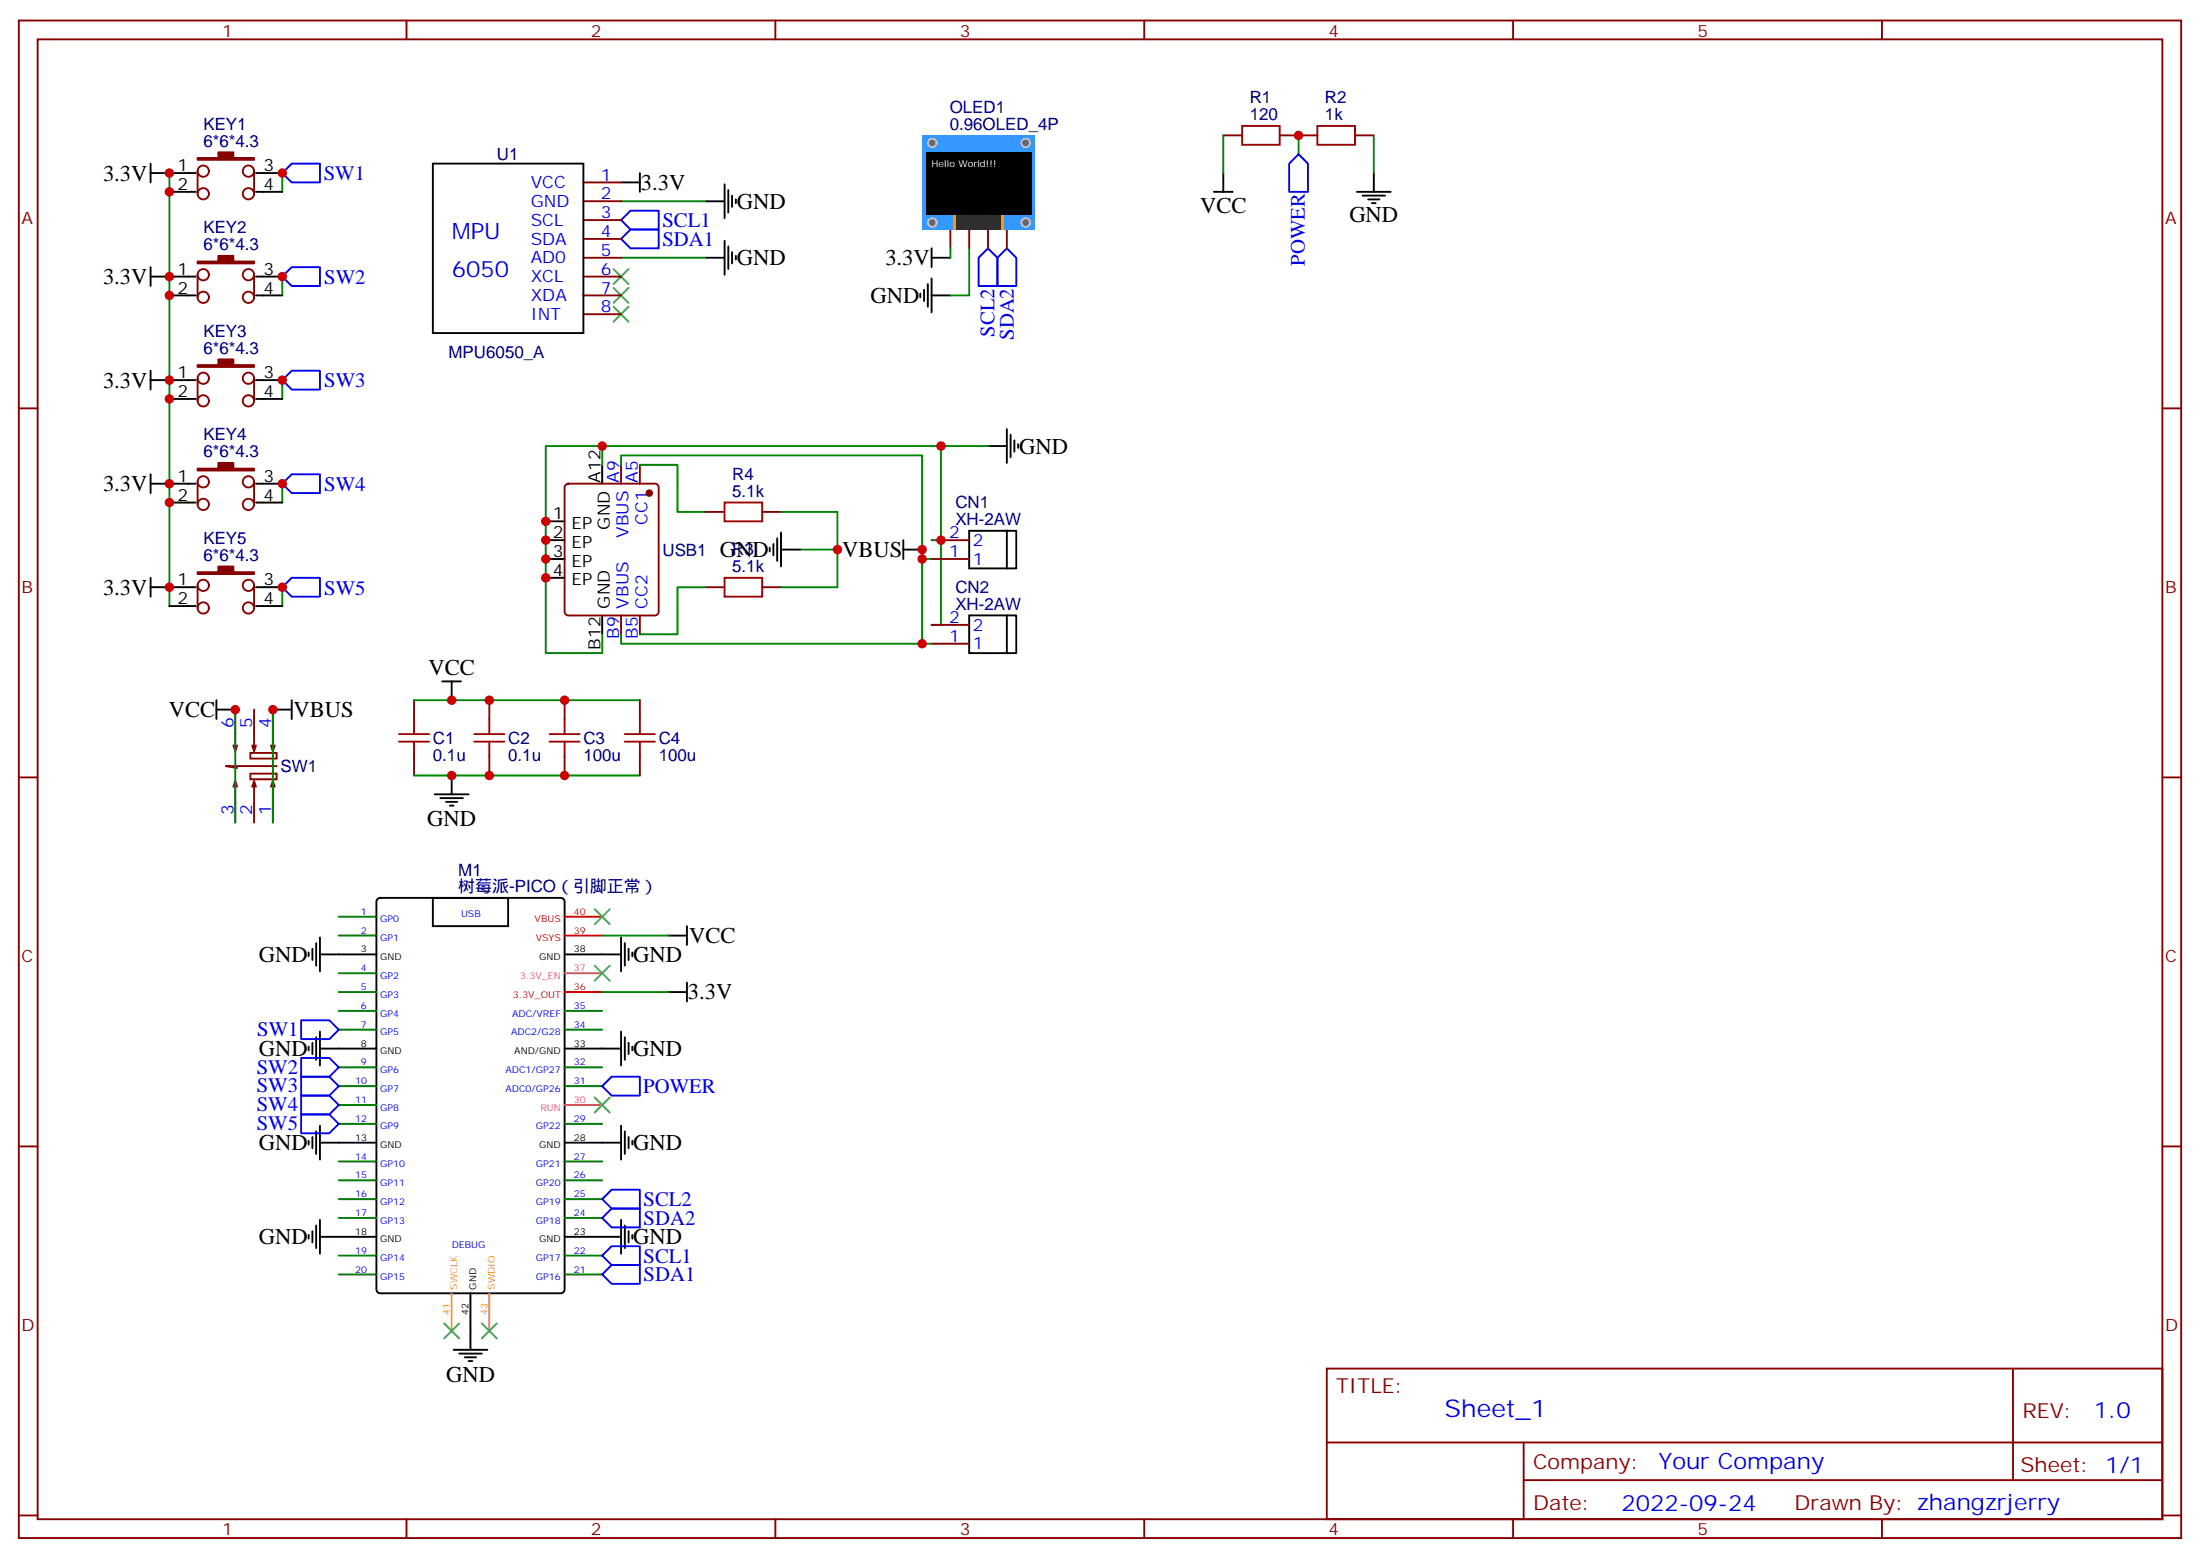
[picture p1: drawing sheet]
<svg xmlns="http://www.w3.org/2000/svg" width="412mm" height="292mm" viewBox="0 0 412 292" stroke-linecap="round" stroke-linejoin="round" font-family="sans-serif">
<g fill="none" stroke="#870000" stroke-width=".35">
<path d="M3.5 3.8h405.4v284.4h-405.4zM7.1 7.4h398.2v277.3h-398.2zM76.2 3.8v3.6M145.3 3.8v3.6M214.5 3.8v3.6M283.6 3.8v3.6M352.8 3.8v3.6M178.2 43v3.5M181.7 43v3.5M185.2 43v3.5M188.7 43v3.5M3.5 76.5h3.6"/>
<path d="M405.3 76.5h3.6M3.5 145.7h3.6M405.3 145.7h3.6M3.5 214.8h3.6M405.3 214.8h3.6M248.7 256.4h156.6v28.3h-156.6zM377.3 256.5v20.8M248.7 270.3h156.5M285.6 277.3h119.6M285.6 270.3v14.1M3.5 284h3.6M76.2 284.7v3.5"/>
<path d="M145.3 284.7v3.5M214.5 284.7v3.5M283.6 284.7v3.5M352.8 284.7v3.5M405.3 284h3.6"/>
</g>
<g fill="none" stroke="#000" stroke-width=".35">
<path d="M28.2 32.4h3.5M28.2 30.7v3.5M116.4 34.2h3.5M119.9 32.4v3.5M132.3 37.7h3.5M135.8 34.5v6.4M136.5 35.6v4.2M137.2 36.7v2.1M137.9 37.4v.7M28.2 50.1v3.5M28.2 51.8h3.5M132.3 48.3h3.5"/>
<path d="M135.8 45.1v6.4M136.5 46.2v4.2M137.2 47.2v2.2M137.9 47.9v.7M28.2 69.5v3.5M28.2 71.2h3.5M28.2 88.9v3.5M28.2 90.6h3.5M28.2 108.3v3.5M28.2 110h3.5M57.9 178.5v.7M58.6 177.8v2.1"/>
<path d="M59.3 176.7v4.2M60 178.8h10.6M60 175.6v6.4M70.8 168.4l.5-.2h33.8a.71 .71 0 0 1 .7 .7v72.7a.76 .76 0 0 1-.7 .7h-33.8a.76 .76 0 0 1-.7-.7v-72.7zM81.1 168.2h14.1v5.3h-14.1zM105.8 178.8h10.6M116.4 175.6v6.4M117.1 176.7v4.2M117.8 177.8v2.1M118.5 178.5v.7M125.2 175.3h3.6M128.8 173.5v3.6"/>
<path d="M57.9 196.1v.7M58.6 195.4v2.1M59.3 194.3v4.3M60 196.5h10.6M60 193.3v6.3M105.8 196.5h10.6M116.4 193.3v6.3M117.1 194.3v4.3M117.8 195.4v2.1M118.5 196.1v.7M125.2 185.9h3.6M128.8 184.1v3.5"/>
<path d="M57.9 213.7v.8M58.6 213v2.2M59.3 212v4.2M60 214.1h10.6M60 210.9v6.4M105.8 214.1h10.6M116.4 210.9v6.4M117.1 212v4.2M117.8 213v2.2M118.5 213.7v.8M57.9 231.4v.7M58.6 230.7v2.1"/>
<path d="M59.3 229.6v4.3M60 231.7h10.6M60 228.6v6.3M105.8 231.7h10.6M116.4 228.6v6.3M117.1 229.6v4.3M117.8 230.7v2.1M118.5 231.4v.7M85 252.9h6.4M86.1 253.6h4.2M87.1 254.3h2.2M87.8 255h.7"/>
<path d="M88.2 242.3v10.6"/>
</g>
<g fill="none" stroke="#060" stroke-width=".35">
<path d="M63.5 171.8h7.1M63.5 175.3h7.1M63.5 182.4h7.1M63.5 185.9h7.1M63.5 189.4h7.1M63.5 192.9h7.1M63.5 200h7.1M105.8 189.4h7.1M105.8 192.9h7.1M105.8 200h7.1M63.5 203.5h7.1M63.5 207h7.1"/>
<path d="M63.5 210.6h7.1M63.5 217.6h7.1M105.8 203.5h7.1M105.8 210.6h7.1M105.8 217.6h7.1M63.5 221.2h7.1M63.5 224.7h7.1M63.5 228.2h7.1M63.5 235.3h7.1M63.5 238.8h7.1M105.8 221.2h7.1M105.8 224.7h7.1"/>
<path d="M105.8 228.2h7.1M105.8 235.3h7.1M105.8 238.8h7.1"/>
</g>
<path d="M105.8 182.4h7.1M105.8 207h7.1" fill="none" stroke="#f36" stroke-width=".35"/>
<path d="M105.8 175.3h7.1M105.8 171.8h7.1M105.8 185.9h7.1" fill="none" stroke="#f00" stroke-width=".35"/>
<path d="M84.7 242.3v7.1M91.7 242.3v7.1" fill="none" stroke="#f90" stroke-width=".35"/>
<path d="M31.7 32.4v81.2M52.9 32.4v3.5M116.4 37.7h15.9M52.9 51.8v3.6M116.4 48.3h15.9M52.9 71.2v3.6M52.9 90.6v3.6M52.9 110v3.6M112.9 175.3h12.3M112.9 185.9h12.3" fill="none" stroke="#008700" stroke-width=".35"/>
<path d="M115 53.9l2.8 2.9M115 50.4l2.8 2.8M115 57.5l2.8 2.8M117.8 53.9l-2.8 2.9M117.8 50.4l-2.8 2.8M117.8 57.5l-2.8 2.8M111.5 170.4l2.8 2.8M114.3 170.4l-2.8 2.8M111.5 180.9l2.8 2.9M114.3 180.9l-2.8 2.9" fill="none" stroke="#3c3" stroke-width=".35"/>
<g fill="none" stroke="#00f" stroke-width=".35">
<path d="M52.9 32.4l1.8-1.7h5.3v3.5h-5.3zM54.7 50.1h5.3v3.5h-5.3l-1.8-1.8zM116.4 41.2l1.8-1.7h5.3v3.5h-5.3zM116.4 44.8l1.8-1.8h5.3v3.5h-5.3zM185.2 46.5l1.8 1.8v5.3h-3.6v-5.3zM188.7 46.5l1.8 1.8v5.3h-3.5v-5.3zM52.9 71.2l1.8-1.7h5.3v3.5h-5.3zM52.9 90.6l1.8-1.7h5.3v3.5h-5.3zM52.9 110l1.8-1.7h5.3v3.5h-5.3zM112.9 235.3l1.8-1.8h5.2v3.5h-5.2zM112.9 238.8l1.8-1.8h5.2v3.6h-5.2zM112.9 224.7l1.8-1.8h5.2v3.5h-5.2z"/>
<path d="M112.9 228.2l1.8-1.8h5.2v3.6h-5.2z"/>
</g>
<path d="M172.9 25.4h21.1v17.6h-21.1z" fill="#39f"/>
<g fill="#666" stroke="#ccc" stroke-width=".35">
<circle cx="174.8" cy="41.7" r=".81"/>
<circle cx="192.3" cy="41.7" r=".81"/>
<circle cx="174.8" cy="26.8" r=".81"/>
<circle cx="192.3" cy="26.8" r=".81"/>
</g>
<path d="M178.7 40.2h9.5v2.8h-9.5z" fill="#fff"/>
<g fill="#fc0">
<path d="M178.8 40.2h.4v2.8h-.4z"/>
<path d="M187.7 40.2h.4v2.8h-.4z"/>
</g>
<path d="M179.3 40.2h8.3v2.8h-8.3z" fill="#333"/>
<path d="M173.6 28.5h19.7v11.7h-19.7z" fill="#000"/>
<g fill="none" stroke="#000" stroke-width=".35">
<path d="M31.7 32.4h5M31.7 35.9h5M48 32.4h4.9M48 35.9h4.9M81.1 30.7h28.3v31.7h-28.3zM227.5 35.9h3.6M229.3 32.4v3.5M254.4 35.9h6.3M255.4 36.7h4.2M256.5 37.4h2.1M257.2 38.1h.7M257.5 32.4v3.5"/>
<path d="M31.7 55.4h5M31.7 51.8h5M48 55.4h4.9M48 51.8h4.9M172.5 55v.7M173.2 54.3v2.1M173.9 53.2v4.3M174.6 55.4h3.6M174.6 46.5v3.6M174.6 52.2v6.3M174.6 48.3h3.6M31.7 71.2h5"/>
<path d="M31.7 74.8h5M48 71.2h4.9M48 74.8h4.9M31.7 90.6h5M31.7 94.2h5M48 90.6h4.9M48 94.2h4.9M102.3 97.7h3.5M112.9 87.1v3.5M146.4 99.8v6.4M181.7 99.4h7v7.1h-7zM185.2 83.6h3.5"/>
<path d="M188.7 99.4h1.8v7.1h-1.8M188.7 80.4v6.3M189.4 81.5v4.2M190.1 82.5v2.1M190.9 83.2v.7M31.7 110h5M31.7 113.6h5M48 110h4.9M48 113.6h4.9M102.3 108.3h3.5M102.3 104.7h3.5M102.3 101.2h3.5"/>
<path d="M112.9 115.3v3.6M144.3 102.6v.7M145 101.9v2.1M145.7 100.9v4.2M146.4 103h3.5M169.3 103h3.6M169.3 101.2v3.5M181.7 115.3h7v7.1h-7zM188.7 115.3h1.8v7.1h-1.8M40.6 133h3.5M40.6 131.2v3.5M51.2 133h3.5"/>
<path d="M54.7 131.2v3.5M82.9 127.7h3.5M84.7 127.7v3.5M81.5 148.8h6.3M82.5 149.5h4.3M83.6 150.2h2.1M84.3 151h.7M84.7 145.3v3.5"/>
</g>
<g fill="none" stroke="#008700" stroke-width=".35">
<path d="M229.3 25.4v7M243.4 25.4v3.5M257.5 25.4v7M178.2 46.5v1.8M181.7 46.5v8.9h-3.5M112.9 87.1v-3.5h-10.6v38.8h10.6v-3.5M112.9 83.6h72.3M116.4 87.1v-1.8h56.5v35.3h-56.5v-1.7M119.9 87.1h7.1v8.8h5.3M146.4 95.9h10.6v14.1h-10.6M176.4 83.6v33.5h-1.8M132.3 110h-5.3v8.9h-7.1"/>
<path d="M149.9 103h7.1M172.9 104.7h1.7M174.6 101.2h1.8M44.1 133v21.1M51.2 133v21.1M77.6 131.2h42.3M172.9 120.6h1.7M77.6 145.3h42.3"/>
</g>
<g fill="none" stroke="#870000" stroke-width=".35">
<path d="M37 32.1v4.2M47.6 32.1v4.2M109.4 37.7h7M109.4 34.2h7M229.3 25.4h3.5M239.9 25.4h7M254 25.4h3.5M37 51.5v4.2M47.6 51.5v4.2M109.4 58.9h7M109.4 55.4h7M109.4 51.8h7"/>
<path d="M109.4 48.3h7M109.4 44.8h7M109.4 41.2h7M37 70.9v4.2M47.6 70.9v4.2M37 90.3v4.2M47.6 90.3v4.2M106.1 90.8l.4-.2h16.3a.71 .71 0 0 1 .7 .7v23.3a.76 .76 0 0 1-.7 .7h-16.3a.76 .76 0 0 1-.7-.7v-23.3zM116.4 87.1v3.5M119.9 87.1v3.5M132.3 95.9h3.5M142.9 95.9h3.5"/>
<path d="M37 109.7v4.2M47.6 109.7v4.2M116.4 115.3v3.6M119.9 115.3v3.6M132.3 110h3.5M142.9 110h3.5M174.6 104.7h7.1M174.6 101.2h7.1M174.6 117.1h7.1M44.1 133v7.7l-.4-1M44.4 139.7l-.3 1M47.6 133v7.7l-.3-1"/>
<path d="M48 139.7l-.4 1M51.2 133v7.7l-.4-1M51.5 139.7l-.3 1M77.6 131.2v3.5M91.7 131.2v3.5M105.8 131.2v3.5M119.9 131.2v3.5M174.6 120.6h7.1M43.7 147.4l.4-1v7.7M44.1 146.4l.3 1M46.9 141.1h5v1h-5zM46.9 145h5v1h-5z"/>
<path d="M47.3 147.4l.3-1v7.7M47.6 146.4l.4 1M50.8 147.4l.4-1v7.7M51.2 146.4l.3 1M51.9 143.5h-9.6l2.1 .4M77.6 141.8v3.5M91.7 141.8v3.5M105.8 141.8v3.5M119.9 141.8v3.5"/>
<circle cx="38.1" cy="32.1" r="1.06"/>
<circle cx="38.1" cy="36.3" r="1.06"/>
<circle cx="46.6" cy="36.3" r="1.06"/>
<circle cx="46.6" cy="32.1" r="1.06"/>
<circle cx="38.1" cy="51.5" r="1.06"/>
<circle cx="38.1" cy="55.7" r="1.06"/>
<circle cx="46.6" cy="55.7" r="1.06"/>
<circle cx="46.6" cy="51.5" r="1.06"/>
<circle cx="38.1" cy="75.1" r="1.06"/>
<circle cx="38.1" cy="70.9" r="1.06"/>
<circle cx="46.6" cy="70.9" r="1.06"/>
<circle cx="46.6" cy="75.1" r="1.06"/>
<circle cx="38.1" cy="90.3" r="1.06"/>
<circle cx="38.1" cy="94.5" r="1.06"/>
<circle cx="46.6" cy="90.3" r="1.06"/>
<circle cx="46.6" cy="94.5" r="1.06"/>
<circle cx="38.1" cy="109.7" r="1.06"/>
<circle cx="38.1" cy="113.9" r="1.06"/>
<circle cx="46.6" cy="109.7" r="1.06"/>
<circle cx="46.6" cy="113.9" r="1.06"/>
</g>
<g fill="#870000" stroke="#870000" stroke-width=".35">
<path d="M37 29.6h3.9v-1.1h2.8v1.1h3.9v.4h-10.6z"/>
<path d="M37 49h3.9v-1.1h2.8v1.1h3.9v.4h-10.6z"/>
<path d="M37 68.4h3.9v-1.1h2.8v1.1h3.9v.4h-10.6z"/>
<path d="M37 87.8h3.9v-1.1h2.8v1.1h3.9v.4h-10.6z"/>
<path d="M37 107.2h3.9v-1h2.8v1h3.9v.4h-10.6z"/>
<circle cx="121.7" cy="92.4" r=".53"/>
</g>
<path d="M111.5 205.6l2.8 2.9M114.3 205.6l-2.8 2.9M83.3 248l2.8 2.8M86.1 248l-2.8 2.8M90.3 248l2.8 2.8M93.1 248l-2.8 2.8" fill="none" stroke="#3c3" stroke-width=".35"/>
<g fill="none" stroke="#a10000" stroke-width=".35">
<path d="M232.8 23.6h7.1v3.5h-7.1zM246.9 23.6h7.1v3.5h-7.1zM135.8 94.2h7.1v3.5h-7.1zM135.8 108.3h7.1v3.5h-7.1zM74.8 137.5h5.6M74.8 139h5.6M77.6 134.7v2.8M77.6 139v2.8M88.9 137.5h5.6M88.9 139h5.6M91.7 134.7v2.8M91.7 139v2.8"/>
<path d="M103 137.5h5.7M103 139h5.7M105.8 134.7v2.8M105.8 139v2.8M117.1 137.5h5.7M117.1 139h5.7M119.9 134.7v2.8M119.9 139v2.8"/>
</g>
<path d="M243.4 28.9l1.8 1.8v5.2h-3.5v-5.2zM56.4 191.2h5.3l1.8 1.7-1.8 1.8h-5.3zM56.4 198.2h5.3l1.8 1.8-1.8 1.8h-5.3zM56.4 208.8h5.3l1.8 1.8-1.8 1.7h-5.3zM56.4 205.3h5.3l1.8 1.7-1.8 1.8h-5.3zM56.4 201.8h5.3l1.8 1.7-1.8 1.8h-5.3zM112.9 203.5l1.8-1.7h5.2v3.5h-5.2z" fill="none" stroke="#00f" stroke-width=".35"/>
<g fill="#c00">
<circle cx="31.8" cy="51.8" r=".88"/>
<circle cx="31.8" cy="71.2" r=".88"/>
<circle cx="31.8" cy="90.6" r=".88"/>
<circle cx="31.8" cy="110" r=".88"/>
<circle cx="31.8" cy="32.4" r=".88"/>
<circle cx="31.8" cy="35.9" r=".88"/>
<circle cx="52.9" cy="32.4" r=".88"/>
<circle cx="31.8" cy="55.4" r=".88"/>
<circle cx="52.9" cy="51.8" r=".88"/>
<circle cx="31.8" cy="74.8" r=".88"/>
<circle cx="52.9" cy="71.2" r=".88"/>
<circle cx="31.8" cy="94.2" r=".88"/>
<circle cx="52.9" cy="90.6" r=".88"/>
<circle cx="52.9" cy="110" r=".88"/>
<circle cx="44.1" cy="133" r=".88"/>
<circle cx="51.2" cy="133" r=".88"/>
<circle cx="243.4" cy="25.4" r=".88"/>
<circle cx="84.7" cy="145.3" r=".88"/>
<circle cx="84.7" cy="131.2" r=".88"/>
<circle cx="172.9" cy="104.7" r=".88"/>
<circle cx="172.9" cy="103" r=".88"/>
<circle cx="157" cy="103" r=".88"/>
<circle cx="91.7" cy="131.2" r=".88"/>
<circle cx="105.8" cy="131.2" r=".88"/>
<circle cx="91.7" cy="145.3" r=".88"/>
<circle cx="105.8" cy="145.3" r=".88"/>
<circle cx="102.3" cy="108.3" r=".88"/>
<circle cx="102.3" cy="104.7" r=".88"/>
<circle cx="102.3" cy="101.2" r=".88"/>
<circle cx="102.3" cy="97.7" r=".88"/>
<circle cx="112.9" cy="83.6" r=".88"/>
<circle cx="176.4" cy="83.6" r=".88"/>
<circle cx="176.4" cy="101.2" r=".88"/>
<circle cx="172.9" cy="120.6" r=".88"/>
</g>
<text font-size="4.6" fill="#00f" x="270.8" y="265.5">Sheet_1</text>
<g font-size="4.2">
<text x="19.3" y="33.8">3.3V</text>
<text x="120.1" y="35.6">3.3V</text>
<text x="138.1" y="39.1">GND</text>
<text x="225" y="39.9">VCC</text>
<text x="252.9" y="41.6">GND</text>
<text x="19.3" y="53.3">3.3V</text>
<text x="138.1" y="49.7">GND</text>
<text x="166" y="49.7">3.3V</text>
<text x="163.2" y="56.8">GND</text>
<text x="19.3" y="72.7">3.3V</text>
<text x="191" y="85">GND</text>
<text x="19.3" y="92.1">3.3V</text>
<text x="134.9" y="104.4">GND</text>
<text x="157.9" y="104.4">VBUS</text>
<text x="19.3" y="111.5">3.3V</text>
<text x="80.3" y="126.6">VCC</text>
<text x="31.7" y="134.4">VCC</text>
<text x="55" y="134.4">VBUS</text>
<text x="80.1" y="154.8">GND</text>
<text x="129.2" y="176.7">VCC</text>
<text x="48.5" y="180.2">GND</text>
<text x="118.7" y="180.2">GND</text>
<text x="128.9" y="187.3">3.3V</text>
<text x="48.5" y="197.9">GND</text>
<text x="118.7" y="197.9">GND</text>
<text x="48.5" y="215.5">GND</text>
<text x="118.7" y="215.5">GND</text>
<text x="48.5" y="233.2">GND</text>
<text x="118.7" y="233.1">GND</text>
<text x="83.6" y="259">GND</text>
</g>
<g font-size="4.2" fill="#00f">
<text x="84.7" y="44.8">MPU</text>
<text x="84.7" y="51.8">6050</text>
<text x="392.5" y="265.7">1.0</text>
<text x="310.9" y="275.3">Your Company</text>
<text x="304" y="283.1">2022-09-24</text>
</g>
<g font-size="3.9" fill="#00f">
<text x="60.7" y="33.7">SW1</text>
<text x="124.2" y="46.1">SDA1</text>
<text x="124.2" y="42.5">SCL1</text>
<text x="60.8" y="53.2">SW2</text>
<text x="244.6" y="49.8" transform="rotate(-90 244.6 49.8)">POWER</text>
<text x="186.4" y="63.1" transform="rotate(-90 186.4 63.1)">SCL2</text>
<text x="190" y="63.7" transform="rotate(-90 190 63.7)">SDA2</text>
<text x="60.8" y="72.6">SW3</text>
<text x="60.8" y="92">SW4</text>
<text x="60.8" y="111.4">SW5</text>
<text x="48.2" y="194.2">SW1</text>
<text x="48.1" y="201.1">SW2</text>
<text x="48.1" y="208.2">SW4</text>
<text x="48.1" y="204.7">SW3</text>
<text x="120.6" y="204.8">POWER</text>
<text x="48.1" y="211.7">SW5</text>
<text x="120.7" y="226">SCL2</text>
<text x="120.7" y="229.5">SDA2</text>
<text x="120.7" y="236.6">SCL1</text>
<text x="120.7" y="240.1">SDA1</text>
</g>
<g font-size="3.9" fill="#800">
<text x="250.5" y="261">TITLE:</text>
<text x="379.1" y="265.7">REV:</text>
<text x="287.4" y="275.2">Company:</text>
<text x="378.7" y="275.8">Sheet: 1/1</text>
<text x="287.4" y="282.9">Date:</text>
<text x="336.4" y="283">Drawn By: zhangzrjerry</text>
</g>
<g font-size="3.2" fill="#800">
<text x="41.6" y="6.8">1</text>
<text x="110.8" y="6.8">2</text>
<text x="179.9" y="6.8">3</text>
<text x="249.1" y="6.8">4</text>
<text x="318.2" y="6.8">5</text>
<text x="4.1" y="41.9">A</text>
<text x="405.9" y="41.9">A</text>
<text x="4.1" y="111.1">B</text>
<text x="405.9" y="111.1">B</text>
<text x="4.1" y="180.2">C</text>
<text x="405.9" y="180.2">C</text>
<text x="4.1" y="249.4">D</text>
<text x="405.9" y="249.4">D</text>
<text x="41.6" y="287.7">1</text>
<text x="110.8" y="287.7">2</text>
<text x="179.9" y="287.7">3</text>
<text x="249.1" y="287.7">4</text>
<text x="318.2" y="287.7">5</text>
</g>
<g font-size="3.2" fill="#000080">
<text x="178" y="21.2">OLED1</text>
<text x="234.3" y="22.5">120</text>
<text x="234.3" y="19.3">R1</text>
<text x="248.4" y="22.5">1k</text>
<text x="248.4" y="19.3">R2</text>
<text x="38.1" y="24.3">KEY1</text>
<text x="38.1" y="27.5">6*6*4.3</text>
<text x="178" y="24.3">0.96OLED_4P</text>
<text x="93.1" y="30">U1</text>
<text x="38.1" y="43.7">KEY2</text>
<text x="38.1" y="46.9">6*6*4.3</text>
<text x="38.1" y="63.1">KEY3</text>
<text x="38.1" y="66.3">6*6*4.3</text>
<text x="84.1" y="67">MPU6050_A</text>
<text x="38.1" y="82.5">KEY4</text>
<text x="38.1" y="85.7">6*6*4.3</text>
<text x="137.2" y="90">R4</text>
<text x="137.2" y="93.1">5.1k</text>
<text x="179.1" y="95.2">CN1</text>
<text x="38.1" y="101.9">KEY5</text>
<text x="179.1" y="98.4">XH-2AW</text>
<text x="38.1" y="105.1">6*6*4.3</text>
<text x="124.2" y="104.2">USB1</text>
<text x="137.2" y="107.2">5.1k</text>
<text x="137.2" y="104.1">R3</text>
<text x="179.1" y="111.1">CN2</text>
<text x="179.1" y="114.3">XH-2AW</text>
<text x="81.1" y="142.6">0.1u</text>
<text x="81.1" y="139.4">C1</text>
<text x="95.2" y="142.6">0.1u</text>
<text x="95.2" y="139.4">C2</text>
<text x="109.4" y="142.6">100u</text>
<text x="109.4" y="139.4">C3</text>
<text x="123.5" y="142.6">100u</text>
<text x="123.5" y="139.4">C4</text>
<text x="52.6" y="144.7">SW1</text>
<text x="85.9" y="167.2">树莓派-PICO（引脚正常）</text>
<text x="85.9" y="164">M1</text>
</g>
<g font-size="3.2">
<text x="33.3" y="32.1">1</text>
<text x="33.3" y="35.6">2</text>
<text x="49.4" y="32.1">3</text>
<text x="49.4" y="35.6">4</text>
<text x="33.3" y="51.5">1</text>
<text x="49.4" y="51.5">3</text>
<text x="33.3" y="55">2</text>
<text x="49.4" y="55">4</text>
<text x="33.3" y="70.9">1</text>
<text x="49.4" y="70.9">3</text>
<text x="33.3" y="74.4">2</text>
<text x="49.4" y="74.4">4</text>
<text x="33.3" y="90.3">1</text>
<text x="33.3" y="93.8">2</text>
<text x="49.4" y="90.3">3</text>
<text x="49.4" y="93.8">4</text>
<text x="112.5" y="90.5" transform="rotate(-90 112.5 90.5)">A12</text>
<text x="103.6" y="100.9">2</text>
<text x="103.6" y="97.3">1</text>
<text x="107.1" y="99.1">EP</text>
<text x="114.3" y="99.2" transform="rotate(-90 114.3 99.2)">GND</text>
<text x="103.6" y="107.9">4</text>
<text x="103.6" y="104.4">3</text>
<text x="107.1" y="106.2">EP</text>
<text x="107.1" y="102.6">EP</text>
<text x="33.3" y="109.7">1</text>
<text x="33.3" y="113.2">2</text>
<text x="49.4" y="109.7">3</text>
<text x="49.4" y="113.2">4</text>
<text x="107.1" y="109.7">EP</text>
<text x="114.3" y="114" transform="rotate(-90 114.3 114)">GND</text>
<text x="112.5" y="121.7" transform="rotate(-90 112.5 121.7)">B12</text>
</g>
<g font-size="3.2" fill="#00f">
<text x="99.5" y="35.2">VCC</text>
<text x="112.6" y="33.8">1</text>
<text x="99.5" y="38.8">GND</text>
<text x="112.6" y="40.9">3</text>
<text x="112.6" y="37.4">2</text>
<text x="99.5" y="45.8">SDA</text>
<text x="99.5" y="42.3">SCL</text>
<text x="112.6" y="47.9">5</text>
<text x="112.6" y="44.4">4</text>
<text x="99.5" y="52.9">XCL</text>
<text x="99.5" y="49.4">AD0</text>
<text x="112.6" y="51.5">6</text>
<text x="99.5" y="59.9">INT</text>
<text x="99.5" y="56.4">XDA</text>
<text x="112.6" y="58.5">8</text>
<text x="112.6" y="55">7</text>
<text x="116.1" y="90.5" transform="rotate(-90 116.1 90.5)">A9</text>
<text x="119.6" y="90.5" transform="rotate(-90 119.6 90.5)">A5</text>
<text x="117.8" y="100.8" transform="rotate(-90 117.8 100.8)">VBUS</text>
<text x="121.4" y="98.4" transform="rotate(-90 121.4 98.4)">CC1</text>
<text x="177.9" y="100.9">2</text>
<text x="177.9" y="104.4">1</text>
<text x="182.4" y="105.8">1</text>
<text x="182.4" y="102.3">2</text>
<text x="116.1" y="119.7" transform="rotate(-90 116.1 119.7)">B9</text>
<text x="117.8" y="114" transform="rotate(-90 117.8 114)">VBUS</text>
<text x="119.6" y="119.7" transform="rotate(-90 119.6 119.7)">B5</text>
<text x="121.4" y="114" transform="rotate(-90 121.4 114)">CC2</text>
<text x="177.9" y="116.7">2</text>
<text x="182.4" y="118.1">2</text>
<text x="177.9" y="120.3">1</text>
<text x="182.4" y="121.7">1</text>
<text x="43.7" y="136.5" transform="rotate(-90 43.7 136.5)">6</text>
<text x="47.3" y="136.5" transform="rotate(-90 47.3 136.5)">5</text>
<text x="50.8" y="136.5" transform="rotate(-90 50.8 136.5)">4</text>
<text x="43.7" y="152.6" transform="rotate(-90 43.7 152.6)">3</text>
<text x="47.3" y="152.6" transform="rotate(-90 47.3 152.6)">2</text>
<text x="50.8" y="152.6" transform="rotate(-90 50.8 152.6)">1</text>
</g>
<text font-size="1.8" fill="#fff" x="174.6" y="31.4">Hello World!!!</text>
<g font-size="1.8" fill="#00f">
<text x="67.7" y="171.4">1</text>
<text x="71.3" y="172.8">GP0</text>
<text x="86.4" y="171.8">USB</text>
<text x="67.7" y="174.9">2</text>
<text x="71.3" y="176.4">GP1</text>
<text x="67.7" y="182">4</text>
<text x="67.7" y="185.5">5</text>
<text x="71.3" y="183.4">GP2</text>
<text x="67.7" y="189.1">6</text>
<text x="71.3" y="186.9">GP3</text>
<text x="71.3" y="190.5">GP4</text>
<text x="96" y="190.5">ADC/VREF</text>
<text x="107.6" y="189.1">35</text>
<text x="67.7" y="192.6">7</text>
<text x="71.3" y="194">GP5</text>
<text x="95.8" y="194">ADC2/G28</text>
<text x="107.6" y="192.6">34</text>
<text x="66.6" y="203.2">10</text>
<text x="67.7" y="199.6">9</text>
<text x="71.3" y="201">GP6</text>
<text x="94.7" y="201">ADC1/GP27</text>
<text x="107.6" y="203.2">31</text>
<text x="107.6" y="199.6">32</text>
<text x="66.6" y="206.7">11</text>
<text x="71.3" y="204.6">GP7</text>
<text x="71.3" y="208.1">GP8</text>
<text x="94.7" y="204.6">ADC0/GP26</text>
<text x="66.6" y="210.2">12</text>
<text x="71.3" y="211.6">GP9</text>
<text x="100.5" y="211.6">GP22</text>
<text x="107.6" y="210.2">29</text>
<text x="66.6" y="217.3">14</text>
<text x="66.6" y="220.8">15</text>
<text x="71.3" y="218.7">GP10</text>
<text x="100.5" y="218.7">GP21</text>
<text x="107.6" y="220.8">26</text>
<text x="107.6" y="217.3">27</text>
<text x="66.6" y="224.3">16</text>
<text x="66.6" y="227.9">17</text>
<text x="71.3" y="222.2">GP11</text>
<text x="71.3" y="225.7">GP12</text>
<text x="100.5" y="225.7">GP19</text>
<text x="100.5" y="222.2">GP20</text>
<text x="107.6" y="227.9">24</text>
<text x="107.6" y="224.3">25</text>
<text x="71.3" y="229.3">GP13</text>
<text x="84.7" y="233.9">DEBUG</text>
<text x="100.5" y="229.3">GP18</text>
<text x="66.6" y="234.9">19</text>
<text x="66.6" y="238.4">20</text>
<text x="71.3" y="236.3">GP14</text>
<text x="71.3" y="239.9">GP15</text>
<text x="100.5" y="239.9">GP16</text>
<text x="100.5" y="236.3">GP17</text>
<text x="107.6" y="238.4">21</text>
<text x="107.6" y="234.9">22</text>
</g>
<g font-size="1.8" fill="#f00">
<text x="100.2" y="172.8">VBUS</text>
<text x="107.6" y="171.4">40</text>
<text x="100.4" y="176.4">VSYS</text>
<text x="107.6" y="174.9">39</text>
<text x="107.6" y="185.5">36</text>
<text x="96.2" y="186.9">3.3V_OUT</text>
</g>
<g font-size="1.8">
<text x="67.7" y="178.5">3</text>
<text x="71.3" y="179.9">GND</text>
<text x="101.1" y="179.9">GND</text>
<text x="107.6" y="178.5">38</text>
<text x="67.7" y="196.1">8</text>
<text x="71.3" y="197.5">GND</text>
<text x="96.4" y="197.5">AND/GND</text>
<text x="107.6" y="196.1">33</text>
<text x="66.6" y="213.7">13</text>
<text x="71.3" y="215.2">GND</text>
<text x="101.1" y="215.2">GND</text>
<text x="107.6" y="213.7">28</text>
<text x="66.6" y="231.4">18</text>
<text x="71.3" y="232.8">GND</text>
<text x="101.1" y="232.8">GND</text>
<text x="107.6" y="231.4">23</text>
<text x="89.3" y="241.6" transform="rotate(-90 89.3 241.6)">GND</text>
<text x="87.8" y="246.3" transform="rotate(-90 87.8 246.3)">42</text>
</g>
<g font-size="1.8" fill="#f36">
<text x="97.5" y="183.4">3.3V_EN</text>
<text x="107.6" y="182">37</text>
<text x="101.3" y="208.1">RUN</text>
<text x="107.6" y="206.7">30</text>
</g>
<g font-size="1.8" fill="#f90">
<text x="85.7" y="241.6" transform="rotate(-90 85.7 241.6)">SWCLK</text>
<text x="92.8" y="241.6" transform="rotate(-90 92.8 241.6)">SWDIO</text>
<text x="84.3" y="246.3" transform="rotate(-90 84.3 246.3)">41</text>
<text x="91.4" y="246.3" transform="rotate(-90 91.4 246.3)">43</text>
</g>
</svg>
